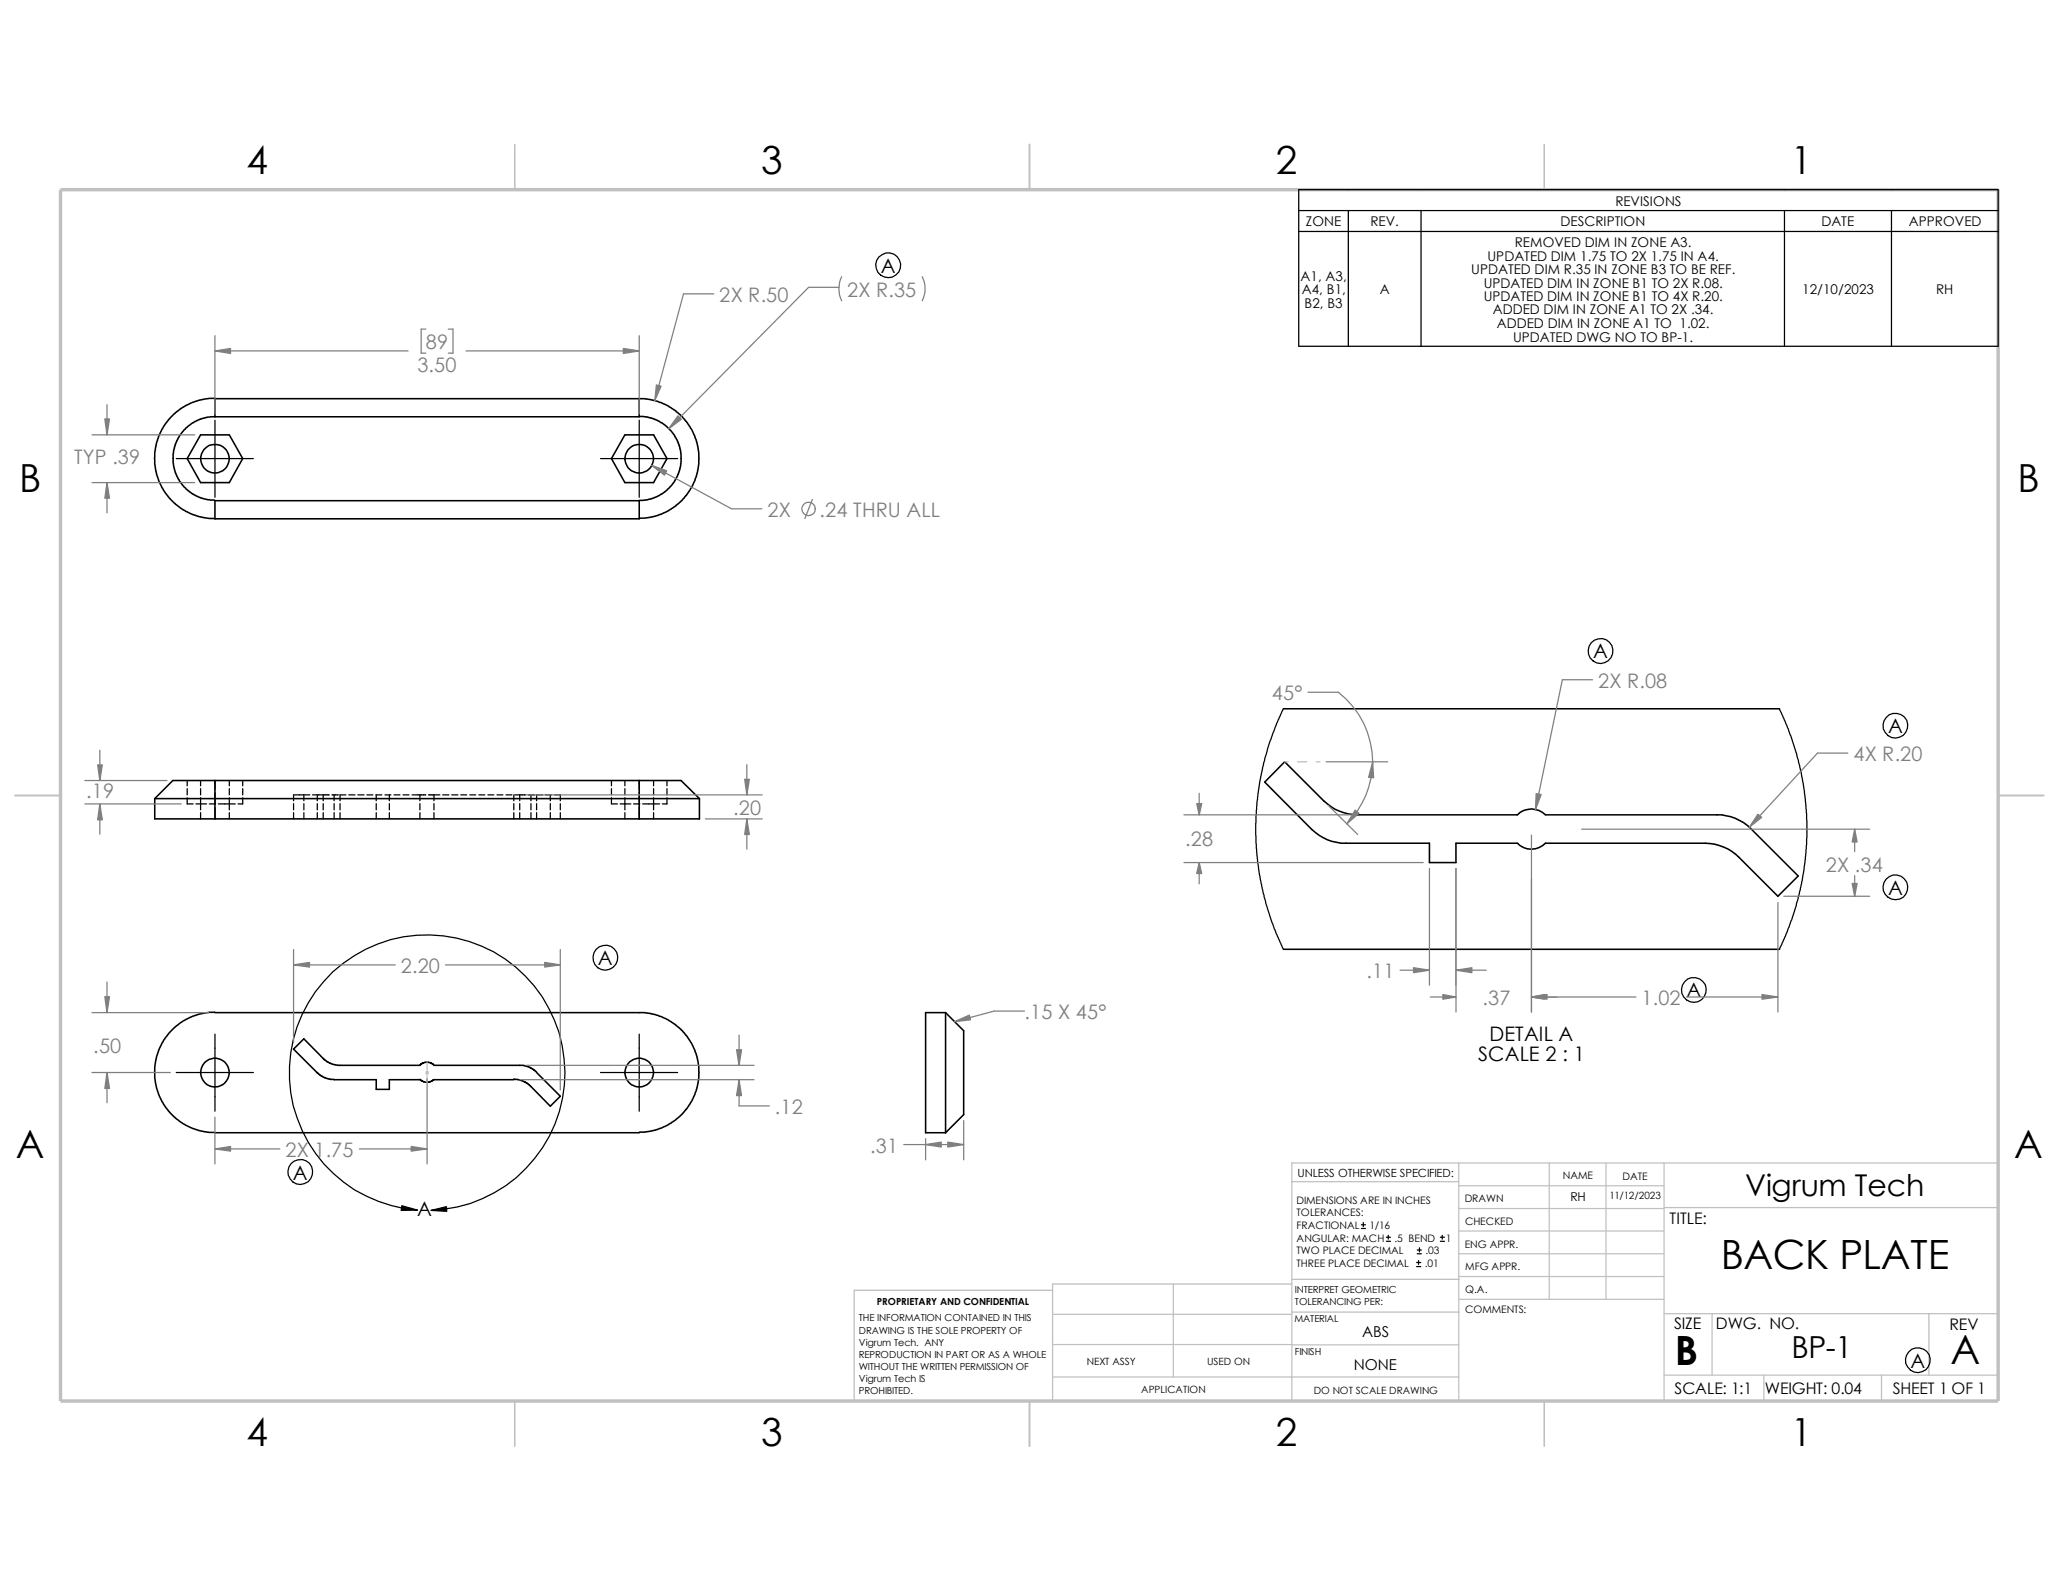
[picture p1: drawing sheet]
<svg xmlns="http://www.w3.org/2000/svg" width="279mm" height="216mm" viewBox="0 0 279 216" stroke-linecap="round" stroke-linejoin="round" font-family="sans-serif">
<g fill="none" stroke="#c0c0c0" stroke-width=".17">
<path d="M174.3 103.4h.5M176.1 103.4h1.2M178.6 103.4h.5M57.8 145.5h.3M57.8 145.4l.3 .3M58 144.2v2.7M58.1 145.4l-.3 .3M198 157.8v32.3M210.2 157.8v18.5M217.9 157.8v18.5M225.8 157.8v32.3M271.1 157.8h-95.8v32.3"/>
<path d="M142.8 175.1h-26.9v15M142.8 178.4h32.5M159.2 174.2v12.7M175.3 173.6h22.7M175.3 178.1h22.7M175.3 174.2h-32.5v15.9M175.3 160.4h22.7M198 173.2h27.8M198 170.1h27.8M198 167h27.8M198 160.9h27.8M198 164h27.8"/>
<path d="M198 176.3h27.8M225.8 163.9h45.3M225.8 178.3h45.3M232.3 178.3v8.3M261.7 178.3v8.3M142.8 182.5h32.5M142.8 186.9h55.2M175.3 182.5h22.7M225.8 186.6h45.3M239.4 186.6v3.5M255.3 186.6v3.5"/>
</g>
<path d="M69.8 19.6v6.1M139.7 19.6v6.1M209.5 19.6v6.1M2 107.9h6.2M271.1 107.9h6.2M69.8 190.1v6.2M139.7 190.1v6.2M209.5 190.1v6.2" fill="none" stroke="#c0c0c0" stroke-width=".21"/>
<path d="M8.2 25.7h262.9v164.4h-262.9z" fill="none" stroke="#c0c0c0" stroke-width=".47"/>
<g fill="none" stroke="#000" stroke-width=".21">
<path d="M27.2 59h3.9l1.8 3.2-1.8 3.3h-3.9l-1.8-3.3zM29.1 54l-1.3 .1-1.6 .5-1 .4-1.4 1-.9 .9-.5 .7-.8 1.4-.4 1.4-.2 1.8 .1 1.4 .4 1.6 .7 1.4 1.1 1.3 1.2 1.1 1.7 .8 1.6 .5 1.4 .1M29.2 56.6h-1l-1.1 .3-.9 .5-.9 .6-.9 1.1-.6 1.1-.3 1.1v.9v1l.3 1.1 .6 1 .9 1.1 .9 .7 .9 .4 1.1 .3 .9 .1M84.8 59h3.9l1.8 3.2-1.8 3.3h-3.9l-1.8-3.3zM86.7 56.5l1 .1 1.3 .3 .8 .5 .7 .5 1 1.1 .5 .9 .4 1.3 .1 1-.1 1-.3 .9-.5 1.2-.5 .7-1.2 1-.9 .5-1.3 .4h-1M86.7 54.1l1.4 .1 1.6 .4 1.4 .7 1.4 1.2 1.1 1.4 .7 1.4 .4 1.5 .2 1.4-.2 1.4-.4 1.6-.7 1.3-1.1 1.4-1.4 1.2-1.4 .7-1.6 .4-1.4 .2M86.7 54.1v2.5h-57.5M86.7 54.1h-57.5v2.5M86.7 67.9v2.5h-57.5M86.7 67.9h-57.5v2.5M174.2 96.2h67.3M21 108.4v2.7h8.2"/>
<path d="M21 108.4h73.9M29.2 105.9h-5.7l-2.5 2.5M29.2 105.9h57.5M29.2 105.9v5.2M29.2 111.1h57.5M86.7 105.9v5.2M86.7 105.9h5.7l2.5 2.5M94.9 108.4v2.7h-8.2M174.3 103.4l5.3 5.3a6.7 6.7 0 0 0 4.6 1.9h21.7a2.66 2.66 0 0 1 3.8 0h23.3a6.4 6.4 0 0 1 4.6 1.8l6.4 6.5-2.7 2.7-5.3-5.3a6.7 6.7 0 0 0-4.6-1.9h-21.7a2.66 2.66 0 0 1-3.8 0h-8.3v2.7h-3.6v-2.7h-11.4a6.4 6.4 0 0 1-4.6-1.8l-6.4-6.5zM29.1 137.3l-1.3 .2-1.6 .4-1 .4-1.4 1-.9 .9-.9 1.4-.7 1.7-.3 1.4v1.6l.3 1.4 .3 1.1 .8 1.4 1 1.1 1.1 1 1.4 .7 1.1 .4 2.2 .3h57.5M29.2 137.4h58.3l1.4 .3 1.3 .5 1.4 .8 .9 .8 .8 .9 .8 1.3 .5 1.3 .2 1.4v1.6l-.2 1.4-.5 1.3-.8 1.4-1 1-1.2 1-1.4 .7-1.6 .4-1.4 .2M128.3 137.4l2.5 2.5v11.4l-2.5 2.4"/>
<path d="M128.3 137.4h-2.7v16.3h2.7M128.3 137.4v16.3M174.2 128.8h67.3M43.1 145.5l.5 .6 1.2 .4h6.3v1.3h1.7v-1.3h4.2M57 146.5l.7 .4h.6l.5-.4h10.9M58.9 144.6h12.1l.9 .2 .9 .7M58.9 144.5l-.2-.1-.5-.3-.8 .1-.4 .4h-11.2l-.5-.1-.6-.2-.6-.5-2.9-2.8-1.4 1.4 3.3 3.2M72.8 145.5l3.2 3.3-1.3 1.3-3.1-3.1-1-.4-.9-.2"/>
<circle cx="29.2" cy="62.2" r="1.95"/>
<circle cx="86.7" cy="62.2" r="1.95"/>
<circle cx="29.2" cy="145.6" r="1.95"/>
<circle cx="86.7" cy="145.6" r="1.95"/>
</g>
<g fill="none" stroke="#000" stroke-width=".17">
<path d="M176.2 25.7h94.9v21.3h-94.9zM176.2 28.6h94.9M176.2 31.4h94.9M183 28.6v18.4M192.8 28.6v18.4M242.1 28.6v18.4M256.7 28.6v18.4M29.2 57v10.5M86.7 57v10.5M23.9 62.2h10.5M81.5 62.2h10.4M174.2 96.2l-1.4 3.2-1.4 4.2-.7 4.1-.3 4.1v2.6l.2 2.5 .8 4.1 1.2 4.3 1.6 3.5"/>
<path d="M241.5 96.2l1.5 3.6 .8 2.5 .6 2.6 .5 2.5 .2 1.9 .1 3.4v1.9l-.3 2.4-.7 4.2-1.1 3.6-1.6 4M25.4 108.2v.9h.8M25.4 105.9v.7M25.4 107v.9M26.6 109.1h1.4M27.2 105.9v.7M27.2 107v.9M27.2 108.2v1.7M27.2 110.3v.8M28.4 109.1h.9M29.2 105.9v1.2M29.2 107.5v1.7"/>
<path d="M29.2 109.6v1.5M29.6 109.1h2.3M31.1 105.9v.7M31.1 107v.9M31.1 108.2v1.7M31.1 110.3v.8M32.9 108.2v.9h-.6M32.9 105.9v.7M32.9 107v.9M39.8 109.1v.8M39.8 110.3v.8M41.2 107.9v.8"/>
<path d="M41.2 109.1v.8M41.2 110.3v.8M42 107.9h-2.2v.8M42.4 107.9h2.3M43.1 107.9v.8M43.1 109.1v.8M43.1 110.3v.8M43.9 107.9v.8M43.9 109.1v.8M43.9 110.3v.8M45 107.9h.9M45.3 107.9v.8"/>
<path d="M45.3 109.1v.8M45.3 110.3v.8M46.1 109.1v.8M46.1 110.3v.8M46.9 107.9h-.8v.8M47.3 107.9h.9M48.6 107.9h.8M49.8 107.9h.8M51 107.9h.8M51.1 107.9v.8M51.1 109.1v.8M51.1 110.3v.8"/>
<path d="M52.2 107.9h.8M52.8 107.9v.8M52.8 109.1v.8M52.8 110.3v.8M53.5 107.9h.8M54.7 107.9h.8M55.9 107.9h1.9M57 107.9v.8M57 109.1v.8M57 110.3v.8M58.2 107.9h1.5M58.9 107.9v.8"/>
<path d="M58.9 109.1v.8M58.9 110.3v.8M60.1 107.9h.8M61.3 107.9h.8M62.5 107.9h.8M63.8 107.9h.8M65 107.9h.8M66.2 107.9h.8M67.4 107.9h.8M68.7 107.9h.8M69.7 107.9v.8M69.7 109.1v.8"/>
<path d="M69.7 110.3v.8M69.8 107.9h1.5M70.5 107.9v.8M70.5 109.1v.8M70.5 110.3v.8M71.7 107.9h.9M72.1 107.9v.8M72.1 109.1v.8M72.1 110.3v.8M72.8 109.1v.8M72.8 110.3v.8M73.6 107.9h-.8v.8"/>
<path d="M74 107.9h.8M74.7 107.9v.8M74.7 109.1v.8M74.7 110.3v.8M75.2 107.9h.8v.8M76 109.1v.8M76 110.3v.8M83 108.2v.9h.8M83 105.9v.7M83 107v.9M84.2 109.1h1.4M84.8 105.9v.7"/>
<path d="M84.8 107v.9M84.8 108.2v1.7M84.8 110.3v.8M86 109.1h.8M86.7 105.9v1.2M86.7 107.5v1.7M86.7 109.6v1.5M87.2 109.1h2.3M88.7 105.9v.7M88.7 107v.9M88.7 108.2v1.7M88.7 110.3v.8"/>
<path d="M90.5 108.2v.9h-.6M90.5 105.9v.7M90.5 107v.9M23.9 145.5h10.5M29.2 140.3v10.5M81.5 145.5h10.4M86.7 140.3v10.5M56.6 164.2a18.7 18.7 0 0 1-15.1-27.5 18.7 18.7 0 0 1 31.3-2.5 18.7 18.7 0 0 1-10.7 29.6l-3.6 .5M184.7 166.7h.6M184.7 166.2h.6M185 165.9v.6M188.1 168.4h.6"/>
<path d="M188.1 167.9h.6M188.4 167.6v.5M192.2 171.9h.6M192.2 171.3h.6M192.3 170.1h.6M192.3 169.6h.6M192.5 171.1v.5M192.6 169.3v.6M195.5 168.4h.5M195.5 167.9h.5M195.7 167.6v.5"/>
<circle cx="120.5" cy="36" r="1.69"/>
<circle cx="217.2" cy="88.3" r="1.68"/>
<circle cx="257.2" cy="98.5" r="1.68"/>
<circle cx="82.1" cy="130" r="1.69"/>
<circle cx="229.8" cy="134.3" r="1.68"/>
<circle cx="257.2" cy="120.4" r="1.68"/>
<circle cx="40.7" cy="159" r="1.68"/>
<circle cx="260.2" cy="184.6" r="1.68"/>
</g>
<g fill="none" stroke="#808080" stroke-width=".17">
<path d="M96.9 39.9h-4.1l-3.9 14.5M113.8 39h-4.1l-19 19.2M114.2 37.5a3.7 3.7 0 0 0 0 3.3M125.1 37.5a3.7 3.7 0 0 1 0 3.3M12.5 59h13.9M14.5 54.9v4.1M29.2 45.6v10.6M29.2 47.6h26.2M57.8 44.7h-.7v3.2h.7M60.8 44.7h.7v3.2h-.7M63.2 47.6h23.5M86.7 45.6v10.6"/>
<path d="M12.5 65.5h13.9M14.5 65.5v4.1M88.4 63.2l10.9 5.8h4.1M110.2 67.8l-1 2.6M177.5 93.9h4.1a11.9 11.9 0 0 1 1.2 17.9M216.1 92.2h-4.1l-3.6 17.7M11.5 109.1h13.1M11.5 105.9h11.1M13.5 101.8v4.1M13.5 109.1v4.1M71.4 107.9h32M95.7 111.1h7.7"/>
<path d="M101.3 103.8v4.1M101.3 111.1v4.1M160.7 110.6h22.7M160.7 117.1h32.4M162.7 107.7v2.9M162.7 117.1v2.8M180 103.4h8.3M180.2 109.3l4 3.9M194 117.9v15.8M197.6 117.9v19.4M207.8 113.3v24M214.6 112.5h39.1"/>
<path d="M250.7 102.2h-4.1l-9.2 10.1M251.7 112.5v3.1M251.7 118.8v2.8M12.5 137.4h15.8M14.5 133.3v4.1M39.8 128.9v12.6M39.8 130.9h13.8M60.5 130.9h15.5M76 128.9v19M139 137.2h-4.1l-5.4 1.4M190 131.7h4M194.1 135.3h3.5"/>
<path d="M197.6 131.7h4.1M207.8 135.3h14.2M228.9 135.3h12.4M241.3 122.5v14.8M242.1 121.6h11.6M12.5 145.5h10.6M14.5 145.5v4.1M29.2 151.6v6.3M29.2 155.9h8.8M48.8 155.9h9.2M58 146.4v11.5M70.6 146.5h31.7"/>
<path d="M71.4 144.6h30.9M100.3 140.5v4.1M100.3 146.5v3.6h4.1M122.6 155.3h8.2M125.6 154.5v2.9M130.8 152.1v5.3"/>
<circle cx="109.7" cy="69.1" r=".91"/>
</g>
<g fill="#808080" stroke="#808080" stroke-width=".17">
<path d="M55.8 155.6l2.2 .3-2.2 .3z"/>
<path d="M29.2 155.9l2.1-.3v.6z"/>
<path d="M183.9 109.9l.5 .5-1.6 1.4z"/>
<path d="M186.3 103.4l.1 2.1h-.7z"/>
<path d="M39.8 130.9l2.2-.3v.6z"/>
<path d="M73.9 130.6l2.1 .3-2.1 .3z"/>
<path d="M100.3 146.5l.3 2.2h-.7z"/>
<path d="M99.9 142.5h.7l-.3 2.1z"/>
<path d="M14.2 135.3h.7l-.4 2.1z"/>
<path d="M14.5 145.5l.4 2.2h-.7z"/>
<path d="M101.3 111.1l.4 2.1h-.7z"/>
<path d="M101 105.7h.7l-.4 2.2z"/>
<path d="M13.5 109.1l.4 2.2h-.6z"/>
<path d="M13.3 103.8h.6l-.4 2.1z"/>
<path d="M84.6 47.3l2.1 .3-2.1 .4z"/>
<path d="M29.2 47.6l2.1-.3v.7z"/>
<path d="M89.1 52.2l.6 .2-.8 2z"/>
<path d="M92 56.4l.5 .5-1.8 1.3z"/>
<path d="M88.4 63.2l2.1 .7-.3 .6z"/>
<path d="M14.5 65.5l.4 2.1h-.7z"/>
<path d="M14.2 56.9h.7l-.4 2.1z"/>
<path d="M128.6 155l2.2 .3-2.2 .4z"/>
<path d="M125.6 155.3l2.1-.3v.7z"/>
<path d="M129.5 138.6l2-.8 .2 .6z"/>
<path d="M162.4 109.1h.7l-.4 1.5z"/>
<path d="M207.8 135.3l1.8-.3v.6z"/>
<path d="M208.4 107.7l.7 .1-.7 2.1z"/>
<path d="M195.8 135l1.8 .3-1.8 .3z"/>
<path d="M191.8 131.3l2.2 .4-2.2 .3z"/>
<path d="M197.6 131.7l2.1-.4v.7z"/>
<path d="M239.1 135l2.2 .3-2.2 .3z"/>
<path d="M238.5 110.5l.6 .4-1.7 1.4z"/>
<path d="M162.7 117.1l.4 1.4h-.7z"/>
<path d="M207.8 135.3l2.1-.3v.6z"/>
<path d="M251.3 119.9h.7l-.3 1.7z"/>
<path d="M251.7 112.5l.3 1.8h-.7z"/>
</g>
<path d="M54.5 163.6l2.1 .6-2.2 .1zM58.5 164.3l2.1-.6v.7z" fill="#000" stroke="#000" stroke-width=".17"/>
<g font-size="5.5">
<text x="233.5" y="172.3">BACK PLATE</text>
<text x="227.3" y="185.2">B</text>
<text x="264.7" y="185.1">A</text>
</g>
<g font-size="5.3">
<text x="33.4" y="23.7">4</text>
<text x="103.3" y="23.7">3</text>
<text x="173.1" y="23.7">2</text>
<text x="243" y="23.7">1</text>
<text x="2.6" y="66.8">B</text>
<text x="273.8" y="66.8">B</text>
<text x="2.2" y="157.2">A</text>
<text x="273.3" y="157.2">A</text>
<text x="33.4" y="196.2">4</text>
<text x="103.3" y="196.2">3</text>
<text x="173.1" y="196.2">2</text>
<text x="243" y="196.2">1</text>
</g>
<g font-size="4.1">
<text x="236.8" y="162.3">Vigrum Tech</text>
<text x="243.1" y="184.2">BP-1</text>
</g>
<g font-size="2.7" fill="#808080">
<text x="97.6" y="40.9">2X R.50</text>
<text x="115" y="40.3">2X R.35</text>
<text x="57.8" y="47.4">89</text>
<text x="56.6" y="50.5">3.50</text>
<text x="10.1" y="63">TYP .39</text>
<text x="104.1" y="70.1">2X</text>
<text x="111.2" y="70.1">.24 THRU ALL</text>
<text x="172.6" y="95">45°</text>
<text x="216.9" y="93.3">2X R.08</text>
<text x="251.5" y="103.3">4X R.20</text>
<text x="11.7" y="108.2">.19</text>
<text x="99.5" y="110.6">.20</text>
<text x="160.8" y="114.8">.28</text>
<text x="247.8" y="118.3">2X .34</text>
<text x="54.4" y="132">2.20</text>
<text x="185.4" y="132.7">.11</text>
<text x="201.2" y="136.4">.37</text>
<text x="222.7" y="136.4">1.02</text>
<text x="12.6" y="142.9">.50</text>
<text x="139" y="138.3">.15 X 45°</text>
<text x="105.1" y="151.1">.12</text>
<text x="38.7" y="157">2X 1.75</text>
<text x="118.1" y="156.4">.31</text>
</g>
<g font-size="2.7">
<text x="119.5" y="37">A</text>
<text x="216.2" y="89.3">A</text>
<text x="256.2" y="99.5">A</text>
<text x="256.2" y="121.4">A</text>
<text x="81.1" y="130.9">A</text>
<text x="228.9" y="135.3">A</text>
<text x="200.6" y="143.9">SCALE 2 : 1</text>
<text x="202.1" y="141.2">DETAIL A</text>
<text x="39.8" y="160.1">A</text>
<text x="56.6" y="165.1">A</text>
<text x="259.2" y="185.6">A</text>
</g>
<g font-size="2.2">
<text x="226.6" y="166.1">TITLE:</text>
<text x="227.2" y="180.4">SIZE</text>
<text x="232.8" y="180.4">DWG. NO.</text>
<text x="264.5" y="180.5">REV</text>
<text x="227.2" y="189.2">SCALE: 1:1</text>
<text x="239.5" y="189.2">WEIGHT: 0.04</text>
<text x="256.8" y="189.1">SHEET 1 OF 1</text>
</g>
<g font-size="2">
<text x="183.7" y="185.8">NONE</text>
<text x="184.8" y="181.5">ABS</text>
</g>
<g font-size="1.8">
<text x="219.2" y="27.9">REVISIONS</text>
<text x="177.2" y="30.7">ZONE</text>
<text x="186" y="30.7">REV.</text>
<text x="201.8" y="35.4">UPDATED DIM 1.75 TO 2X 1.75 IN A4.</text>
<text x="205.6" y="33.6">REMOVED DIM IN ZONE A3.</text>
<text x="211.8" y="30.7">DESCRIPTION</text>
<text x="247.2" y="30.7">DATE</text>
<text x="259" y="30.7">APPROVED</text>
<text x="176.5" y="38.1">A1, A3,</text>
<text x="176.7" y="40">A4, B1,</text>
<text x="177" y="41.8">B2, B3</text>
<text x="187.2" y="40">A</text>
<text x="199.6" y="37.2">UPDATED DIM R.35 IN ZONE B3 TO BE REF.</text>
<text x="201.3" y="39">UPDATED DIM IN ZONE B1 TO 2X R.08.</text>
<text x="201.3" y="40.9">UPDATED DIM IN ZONE B1 TO 4X R.20.</text>
<text x="244.6" y="40">12/10/2023</text>
<text x="262.7" y="40">RH</text>
<text x="202.6" y="42.7">ADDED DIM IN ZONE A1 TO 2X .34.</text>
<text x="203.1" y="44.5">ADDED DIM IN ZONE A1 TO 1.02.</text>
<text x="205.3" y="46.4">UPDATED DWG NO TO BP-1.</text>
</g>
<text font-size="1.7" x="213.1" y="163">RH</text>
<text font-size="1.5" x="176.1" y="159.7">UNLESS OTHERWISE SPECIFIED:</text>
<g font-size="1.4">
<text x="212.1" y="160">NAME</text>
<text x="220.2" y="160.1">DATE</text>
<text x="175.9" y="163.4">DIMENSIONS ARE IN INCHES</text>
<text x="175.9" y="165.1">TOLERANCES:</text>
<text x="175.9" y="166.8">FRACTIONAL</text>
<text x="185.8" y="166.8">1/16</text>
<text x="198.8" y="163.1">DRAWN</text>
<text x="198.8" y="166.3">CHECKED</text>
<text x="218.4" y="162.7">11/12/2023</text>
<text x="175.9" y="171.9">THREE PLACE DECIMAL</text>
<text x="175.9" y="170.2">TWO PLACE DECIMAL</text>
<text x="175.9" y="168.5">ANGULAR: MACH</text>
<text x="189.2" y="168.5">.5 BEND</text>
<text x="193.3" y="171.9">.01</text>
<text x="193.4" y="170.2">.03</text>
<text x="196.2" y="168.5">1</text>
<text x="198.8" y="169.3">ENG APPR.</text>
<text x="198.8" y="172.4">MFG APPR.</text>
<text x="198.8" y="178.1">COMMENTS:</text>
<text x="198.8" y="175.4">Q.A.</text>
<text x="147.5" y="185.3">NEXT ASSY</text>
<text x="163.8" y="185.3">USED ON</text>
<text x="154.9" y="189.1">APPLICATION</text>
<text x="178.3" y="189.1">DO NOT SCALE DRAWING</text>
</g>
<g font-size="1.3">
<text x="116.5" y="179.3">THE INFORMATION CONTAINED IN THIS</text>
<text x="119" y="177">PROPRIETARY AND CONFIDENTIAL</text>
<text x="175.6" y="179.5">MATERIAL</text>
<text x="175.7" y="175.5">INTERPRET GEOMETRIC</text>
<text x="175.7" y="177.1">TOLERANCING PER:</text>
<text x="116.5" y="181">DRAWING IS THE SOLE PROPERTY OF</text>
<text x="116.5" y="182.6">Vigrum Tech. ANY</text>
<text x="116.5" y="184.2">REPRODUCTION IN PART OR AS A WHOLE</text>
<text x="116.5" y="185.9">WITHOUT THE WRITTEN PERMISSION OF</text>
<text x="175.7" y="183.9">FINISH</text>
<text x="116.5" y="187.5">Vigrum Tech IS</text>
<text x="116.5" y="189.1">PROHIBITED.</text>
</g>
</svg>
